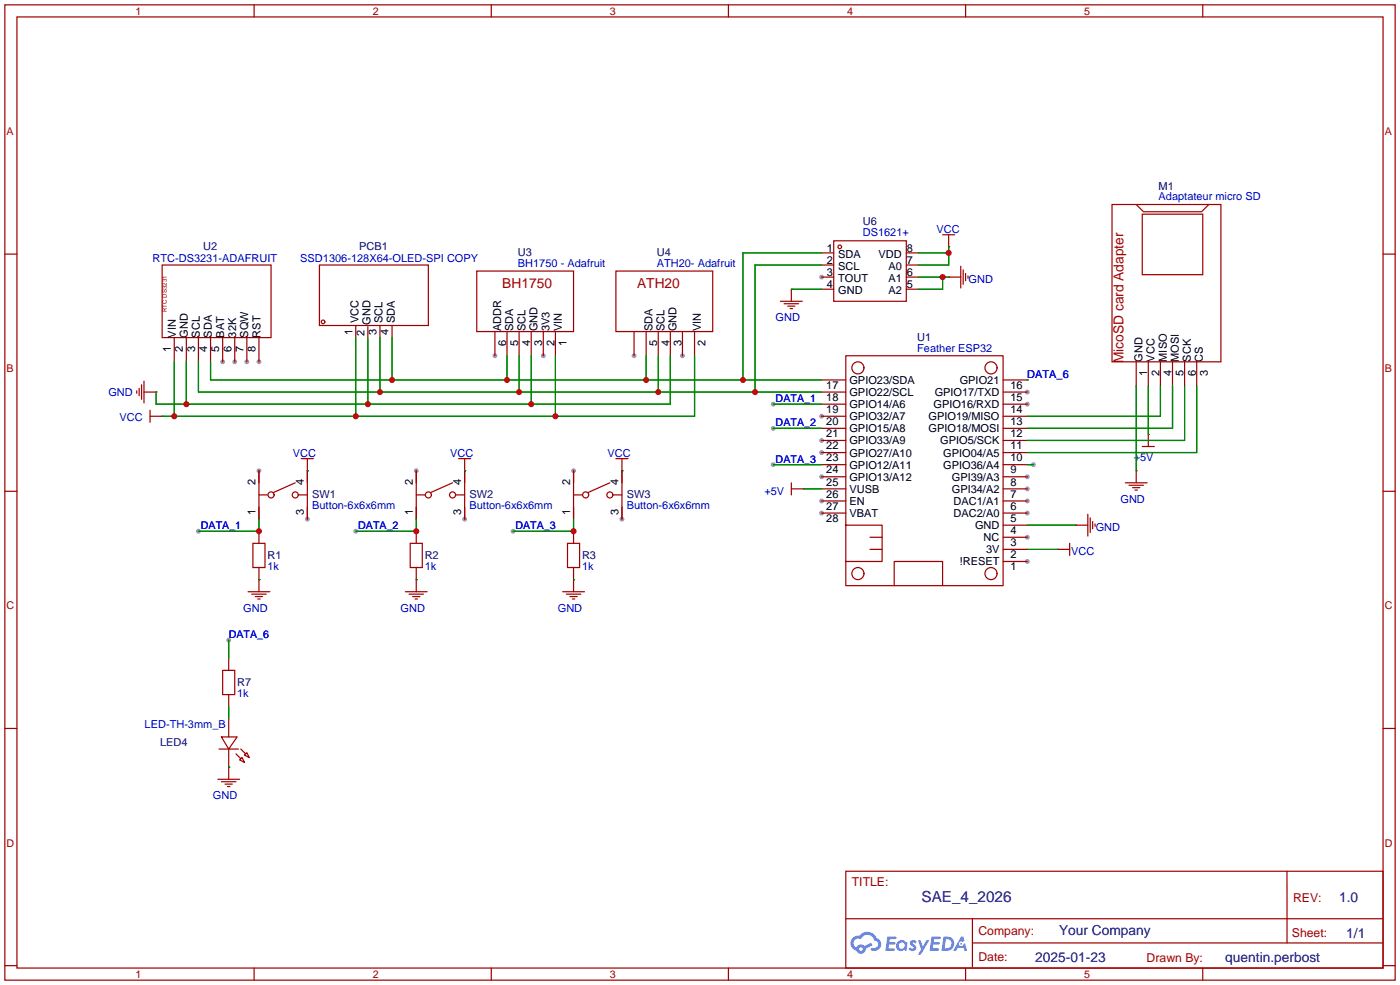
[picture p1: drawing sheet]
<svg xmlns="http://www.w3.org/2000/svg" width="294mm" height="207mm" viewBox="0 0 294 207" stroke-linecap="round" stroke-linejoin="round" font-family="sans-serif">
<g fill="#999">
<circle cx="215.6" cy="117.9" r=".51"/>
<circle cx="215.6" cy="112.8" r=".51"/>
<circle cx="215.6" cy="107.7" r=".51"/>
<circle cx="215.6" cy="105.2" r=".51"/>
<circle cx="215.6" cy="102.6" r=".51"/>
<circle cx="215.6" cy="100.1" r=".51"/>
<circle cx="215.6" cy="84.8" r=".51"/>
<circle cx="215.6" cy="82.3" r=".51"/>
<circle cx="172.5" cy="87.4" r=".51"/>
<circle cx="172.5" cy="92.5" r=".51"/>
<circle cx="172.5" cy="95" r=".51"/>
<circle cx="172.5" cy="100.1" r=".51"/>
<circle cx="172.5" cy="105.2" r=".51"/>
<circle cx="172.5" cy="107.7" r=".51"/>
<circle cx="46.7" cy="75.9" r=".51"/>
<circle cx="49.3" cy="75.9" r=".51"/>
<circle cx="51.8" cy="75.9" r=".51"/>
<circle cx="54.4" cy="75.9" r=".51"/>
<circle cx="114" cy="74.7" r=".51"/>
<circle cx="103.9" cy="74.7" r=".51"/>
<circle cx="143.3" cy="74.7" r=".51"/>
<circle cx="133.1" cy="74.7" r=".51"/>
<circle cx="64.5" cy="109" r=".51"/>
<circle cx="54.4" cy="98.8" r=".51"/>
<circle cx="97.5" cy="109" r=".51"/>
<circle cx="87.4" cy="98.8" r=".51"/>
<circle cx="130.6" cy="109" r=".51"/>
<circle cx="120.4" cy="98.8" r=".51"/>
<circle cx="172.5" cy="58.2" r=".51"/>
<circle cx="41.7" cy="111.5" r=".51"/>
<circle cx="74.7" cy="111.5" r=".51"/>
<circle cx="107.7" cy="111.5" r=".51"/>
<circle cx="162.3" cy="84.8" r=".51"/>
<circle cx="162.3" cy="89.9" r=".51"/>
<circle cx="162.3" cy="97.5" r=".51"/>
<circle cx="216.9" cy="97.5" r=".51"/>
<circle cx="48" cy="134.4" r=".51"/>
</g>
<g fill="none" stroke="#a10000" stroke-width=".25">
<path d="M1 1h291.9v204.7h-291.9zM3.6 3.6h286.7v199.6h-286.7zM53.3 1v2.6M103.1 1v2.6M152.9 1v2.6M202.7 1v2.6M252.5 1v2.6M1 53.3h2.6M290.3 53.3h2.6M1 103.1h2.6M290.3 103.1h2.6M1 152.9h2.6"/>
<path d="M290.3 152.9h2.6M177.5 182.9h112.8v20.3h-112.8zM177.6 192.8h112.6M204.1 197.9h86.1M204.1 192.8v10.2M270.2 182.9v15M1 202.7h2.6M53.3 203.2v2.5M103.1 203.2v2.5M152.9 203.2v2.5M202.7 203.2v2.5M252.5 203.2v2.5"/>
<path d="M290.3 202.7h2.6"/>
</g>
<g fill="#5487ff">
<path d="M191.2 197.5l.5-.2 .4 .1 .3 .3-.2 .4a.33 .33 0 0 0-.3-.3 .33 .33 0 0 0-.4 .1l.1 .1a.86 .86 0 0 1 .7 .7 .86 .86 0 0 1-.3 .8l-.7 .1-.6-.4 .4-.4 .5 .3 .2-.1v-.2a.88 .88 0 0 1-.6-1.3z"/>
<path d="M192.7 197.4h.6l.4 1.3 .8-1.3h.6l-1.8 3h-.6l.6-1.1z"/>
<path d="M186.3 196.6h1.6l.3 .1-.1 .4h-1.3l-.1 .6h1.1l.2 .3-.3 .3h-1.1l-.1 .8h1.2l.1 .2-.1 .2-1.8 .1z"/>
<path d="M195.6 196.6h1.6l.2 .1v.4h-1.3l-.1 .6h1.1l.2 .3-.3 .3h-1.1l-.1 .8h1.2l.1 .2-.1 .2-1.9 .1z"/>
<path d="M201.7 196.6h.5l.3 .9-.5 .2a.5 .5 0 0 0-.7 .2 .5 .5 0 0 0 .3 .7 .5 .5 0 0 0 .6-.4l.4-.2 .4 1.6h-.6l-.1-.7h-1.2l-.4 .7h-.6z"/>
<path d="M198 196.6l-.4 3h1a1.51 1.51 0 0 0 1.7-1.5 1.51 1.51 0 0 0-1.8-1.5zM198.6 197.1a1.02 1.02 0 0 1 1.1 1.2 1.02 1.02 0 0 1-1.4 .8z"/>
<path d="M188.5 197.6a1.11 1.11 0 0 0-.3 1.6 1.11 1.11 0 0 0 1.6 .2l.5 .2 .2-1.7-.4-.2a1.02 1.02 0 0 0-1.6-.1zM188.6 198.5a.67 .67 0 0 1 1.3 0 .67 .67 0 0 1-1.3 0z"/>
<path d="M179 196.9a1.58 1.58 0 0 0 .8 2.6 1.01 1.01 0 0 0 1.1 .7 1.01 1.01 0 0 0 .8-1.1l1.4-.7-.3-.5-1.3 .7a1.03 1.03 0 0 0-1.7 .3 1 1 0 0 1-.5-1.4 1 1 0 0 1 1.4-.3 1.49 1.49 0 0 1 1.5-1 1.49 1.49 0 0 1 1.4 1.2 .82 .82 0 0 1 .7 1.1 .82 .82 0 0 1-1.2 .5l-.3 .1v.3a1.4 1.4 0 0 0 2-.6 1.4 1.4 0 0 0-.8-1.9 2.19 2.19 0 0 0-3.7-.5l-.8 .1zM180.3 199.2a.4 .4 0 0 1 .8 0 .4 .4 0 0 1-.8 0z"/>
<circle cx="201.8" cy="198.1" r=".19"/>
</g>
<g fill="none" stroke="#a10000" stroke-width=".25">
<path d="M34 55.6h22.9v15.3h-22.9zM67.1 55.6h22.8v12.7h-22.8zM100.1 56.9h20.3v12.7h-20.3zM129.3 56.9h20.3v12.7h-20.3zM172.5 58.2h2.5M172.5 53.1h2.5M172.5 55.6h2.5M175 50.5h15.2v12.7h-15.2zM190.2 58.2h2.6M190.2 53.1h2.6M190.2 55.6h2.6M197.9 49.3h2.5"/>
<path d="M199.1 51.8h.1M199.1 58.2h.1M199.1 49.3v2.5M199.1 58.2h2.6M201.7 55.9v4.6M202.2 56.6v3.1M202.7 57.4v1.5M203.2 57.9v.5M233.4 42.9h22.9v33h-22.9zM238.5 42.9l1.5 1.6h12.2l1.5-1.6M239.8 45h12.7v12.7h-12.7zM36.6 70.9v5"/>
<path d="M39.1 70.9v5M41.7 70.9v5M44.2 70.9v5M46.7 70.9v5M49.3 70.9v5M51.8 70.9v5M54.4 70.9v5M74.7 68.3v2.6M77.2 68.6v2.5M79.8 68.3v2.6M82.3 68.3v2.6M103.9 69.6v5.1"/>
<path d="M106.4 69.6v5.1M109 69.6v5.1M111.5 69.6v5.1M114 69.6v5.1M116.6 69.6v5.1M133.1 69.6v5.1M135.6 69.6v5.1M138.2 69.6v5.1M140.7 69.6v5.1M143.3 69.6v5.1M145.8 69.6v5.1M163.8 63.2h4.6"/>
<path d="M164.6 63.8h3M165.4 64.3h1.5M165.9 64.8h.5M166.1 60.7h.1M166.1 60.7v2.5M172.5 79.8h5M172.5 60.7h2.5M190.2 60.7h2.6M210.6 79.8h5M238.5 75.9v5.1M241 75.9v5.1M243.6 75.9v5.1"/>
<path d="M246.1 75.9v5.1M248.7 75.9v5.1M251.2 75.9v5.1M28.7 82v.6M29.2 81.5v1.6M29.7 80.8v3M30.2 82.3h2.6M30.2 80v4.6M31.5 87.4h2.5M31.5 86.1v2.5M32.8 82.3h.1M34 87.4h.1"/>
<path d="M54.4 98.8v10.2M63.2 96.3h2.6M64.5 98.8h.1M64.5 96.3v12.7M87.4 98.8v10.2M96.3 96.3h2.5M97.5 98.8h.1M97.5 96.3v12.7M120.4 98.8v10.2M129.3 96.3h2.5M130.6 98.8h.1M130.6 96.3v12.7"/>
<path d="M172.5 97.5h5M172.5 95h5M172.5 92.5h5M172.5 89.9h5M172.5 87.4h5M172.5 84.8h5M172.5 82.3h5M210.6 97.5h5M210.6 95h5M210.6 92.5h5M210.6 89.9h5M210.6 87.4h5"/>
<path d="M210.6 84.8h5M210.6 82.3h5M238.5 98.8h.1M238.5 98.8v2.5M239.8 93.7h2.5M241 91.2h.1M241 91.2v2.5M53.1 114h2.5v5.1h-2.5zM54.4 111.5v2.5M54.4 119.1v5.1M54.4 103.9h1.7M62 101.3l-4.6 2.1"/>
<path d="M62.7 103.9h1.8M86.1 114h2.5v5.1h-2.5zM87.4 103.9h1.8M87.4 111.5v2.5M87.4 119.1v5.1M95 101.3l-4.6 2.1M95.8 103.9h1.7M119.1 114h2.6v5.1h-2.6zM120.4 103.9h1.8M120.4 111.5v2.5M120.4 119.1v5.1M128 101.3l-4.6 2.1"/>
<path d="M128.8 103.9h1.8M166.1 102.6h2.6M166.1 101.3v2.6M168.7 102.6h.1M172.5 107.7h5M172.5 105.2h5M172.5 102.6h5M172.5 100.1h5M177.5 110.2h7.7v7.7h-7.7v5h33.1v-48.2h-33.1v43.2M182.6 115.3h2.6M182.6 112.8h2.6M210.6 115.3h5"/>
<path d="M210.6 112.8h5M210.6 117.9h5M210.6 110.2h5M210.6 107.7h5M210.6 105.2h5M210.6 102.6h5M210.6 100.1h5M222 115.3h.1M222 115.3h2.5M224.5 114v2.6M225.8 110.2h.1M225.8 110.2h2.5"/>
<path d="M228.3 108v4.5M228.9 108.7v3.1M229.4 109.5v1.5M229.9 110v.5M236.2 101.3h4.6M237 101.9h3M237.7 102.4h1.6M238.3 102.9h.5M48 138.2v2.5M52.1 124.2h4.5M52.8 124.7h3.1M53.6 125.2h1.5"/>
<path d="M54.1 125.7h.5M54.4 121.7h.1M85.1 124.2h4.6M85.9 124.7h3M86.6 125.2h1.5M87.1 125.7h.5M87.4 121.7h.1M118.1 124.2h4.6M118.9 124.7h3M119.6 125.2h1.6M120.1 125.7h.5M120.4 121.7h.1"/>
<path d="M187.7 122.9v-5h10.2v5M46 157.2h4M46.5 154.7h3.3l-1.8 2.5zM46.7 140.7h2.6v5.1h-2.6zM48 145.8v2.5M48 150.9v3.8M48 157.2v6.4M49.5 158.2l1 1.1M50.3 159.5l.5-.5 .5 1zM50.5 157.2l1.1 1M51.3 158.5l.5-.5 .5 1zM45.7 163.6h4.6"/>
<path d="M46.5 164.1h3M47.2 164.6h1.6M47.8 165.1h.5M48 161h.1"/>
<circle cx="176.3" cy="51.8" r=".38"/>
<circle cx="67.8" cy="67.6" r=".38"/>
<circle cx="180.1" cy="77.2" r="1.27"/>
<circle cx="208" cy="77.2" r="1.27"/>
<circle cx="56.9" cy="103.9" r=".63"/>
<circle cx="62" cy="103.9" r=".63"/>
<circle cx="89.9" cy="103.9" r=".63"/>
<circle cx="95" cy="103.9" r=".63"/>
<circle cx="122.9" cy="103.9" r=".63"/>
<circle cx="128" cy="103.9" r=".63"/>
<circle cx="180.1" cy="120.4" r="1.27"/>
<circle cx="208" cy="120.4" r="1.27"/>
</g>
<g fill="none" stroke="#008700" stroke-width=".25">
<path d="M172.5 55.6h-14v26.7M172.5 53.1h-16.5v26.7M192.8 53.1h6.3M192.8 58.2h6.3M197.9 58.2v2.5h-5.1M199.1 51.8v3.8h-6.3M36.6 75.9v11.5M39.1 75.9v8.9M41.7 75.9v6.4h130.8M44.2 75.9v3.9h128.3M74.7 70.9v16.5M77.2 71.1v13.7"/>
<path d="M79.8 70.9v11.4M82.3 70.9v8.9M106.4 74.7v5.1M109 74.7v7.6M111.5 74.7v10.1M116.6 74.7v12.7M135.6 74.7v5.1M138.2 74.7v7.6M140.7 74.7v10.1h-107.9v-2.5M145.8 74.7v12.7h-111.8M166.1 60.7h6.4M215.6 79.8h.1"/>
<path d="M64.5 98.8h.1M97.5 98.8h.1M130.6 98.8h.1M162.3 84.8h10.2M162.3 89.9h10.2M162.3 97.5h10.2M215.6 97.5h1.3M238.5 81v17.8M241 81v10.2M243.6 81v6.4h-28M246.1 81v8.9h-30.5M248.7 81v11.5h-33.1"/>
<path d="M251.2 81v14h-35.6M54.4 109v2.5h-12.7M87.4 109v2.5h-12.7M120.4 109v2.5h-12.7M168.7 102.6h3.8M215.6 110.2h10.2M215.6 115.3h6.4M48 134.4v3.8M54.4 121.7h.1M87.4 121.7h.1M120.4 121.7h.1M48 148.3v2.6"/>
<path d="M48 161h.1"/>
</g>
<g fill="#c00">
<circle cx="138.2" cy="82.3" r=".63"/>
<circle cx="158.5" cy="82.3" r=".63"/>
<circle cx="109" cy="82.3" r=".63"/>
<circle cx="79.8" cy="82.3" r=".63"/>
<circle cx="135.6" cy="79.8" r=".63"/>
<circle cx="156" cy="79.8" r=".63"/>
<circle cx="106.4" cy="79.8" r=".63"/>
<circle cx="82.3" cy="79.8" r=".63"/>
<circle cx="111.5" cy="84.8" r=".63"/>
<circle cx="77.2" cy="84.8" r=".63"/>
<circle cx="39.1" cy="84.8" r=".63"/>
<circle cx="36.6" cy="87.4" r=".63"/>
<circle cx="74.7" cy="87.4" r=".63"/>
<circle cx="116.6" cy="87.4" r=".63"/>
<circle cx="54.4" cy="111.5" r=".63"/>
<circle cx="87.4" cy="111.5" r=".63"/>
<circle cx="120.4" cy="111.5" r=".63"/>
<circle cx="199.1" cy="53.1" r=".63"/>
<circle cx="197.9" cy="58.2" r=".63"/>
</g>
<text font-size="3.2" fill="#000080" x="193.5" y="189.2">SAE_4_2026</text>
<g font-size="2.9" fill="#a00000">
<text x="105.4" y="60.5">BH1750</text>
<text x="133.7" y="60.5">ATH20</text>
<text x="235.8" y="76.2" transform="rotate(-90 235.8 76.2)">MicoSD card Adapter</text>
</g>
<g font-size="2.9" fill="#000080">
<text x="281.1" y="189.4">1.0</text>
<text x="222.3" y="196.3">Your Company</text>
<text x="282.6" y="196.8">1/1</text>
<text x="217.3" y="201.9">2025-01-23</text>
<text x="257.2" y="201.9">quentin.perbost</text>
</g>
<g font-size="2.6" fill="#a00000">
<text x="178.8" y="186.1">TITLE:</text>
<text x="271.4" y="189.4">REV:</text>
<text x="205.4" y="196.3">Company:</text>
<text x="271.2" y="196.7">Sheet:</text>
<text x="205.4" y="201.8">Date:</text>
<text x="240.7" y="201.9">Drawn By:</text>
</g>
<g font-size="2.3" fill="#000080">
<text x="243.2" y="39.8">M1</text>
<text x="181.1" y="47.3">U6</text>
<text x="42.7" y="52.5">U2</text>
<text x="75.4" y="52.4">PCB1</text>
<text x="108.7" y="53.7">U3</text>
<text x="137.9" y="53.7">U4</text>
<text x="192.5" y="71.5">U1</text>
<text x="65.5" y="104.6">SW1</text>
<text x="98.6" y="104.6">SW2</text>
<text x="131.6" y="104.6">SW3</text>
<text x="56.1" y="117.3">R1</text>
<text x="89.2" y="117.3">R2</text>
<text x="122.2" y="117.3">R3</text>
<text x="49.8" y="144">R7</text>
<text x="33.6" y="156.7">LED4</text>
</g>
<g font-size="2.3" fill="#00f">
<text x="243.2" y="42">Adaptateur micro SD</text>
<text x="181.1" y="49.6">DS1621+</text>
<text x="196.6" y="48.9">VCC</text>
<text x="32" y="55">RTC-DS3231-ADAFRUIT</text>
<text x="63" y="55">SSD1306-128X64-OLED-SPI COPY</text>
<text x="108.7" y="56">BH1750 - Adafruit</text>
<text x="137.9" y="56">ATH20- Adafruit</text>
<text x="203.3" y="59.4">GND</text>
<text x="162.8" y="67.5">GND</text>
<text x="192.5" y="73.8">Feather ESP32</text>
<text x="22.8" y="83">GND</text>
<text x="215.6" y="79.3">DATA_6</text>
<text x="25.1" y="88.4">VCC</text>
<text x="61.5" y="95.9">VCC</text>
<text x="94.5" y="95.9">VCC</text>
<text x="127.5" y="95.9">VCC</text>
<text x="238" y="96.7">+5V</text>
<text x="65.5" y="106.9">Button-6x6x6mm</text>
<text x="98.6" y="106.9">Button-6x6x6mm</text>
<text x="131.6" y="106.9">Button-6x6x6mm</text>
<text x="160.5" y="103.8">+5V</text>
<text x="235.2" y="105.6">GND</text>
<text x="230" y="111.4">GND</text>
<text x="56.1" y="119.6">1k</text>
<text x="89.2" y="119.6">1k</text>
<text x="122.2" y="119.6">1k</text>
<text x="224.8" y="116.5">VCC</text>
<text x="51.1" y="128.4">GND</text>
<text x="84.1" y="128.4">GND</text>
<text x="117.1" y="128.4">GND</text>
<text x="49.8" y="146.3">1k</text>
<text x="30.4" y="152.9">LED-TH-3mm_B</text>
<text x="44.7" y="167.8">GND</text>
</g>
<g font-size="2.3">
<text x="173.6" y="52.9">1</text>
<text x="190.4" y="52.9">8</text>
<text x="173.6" y="55.4">2</text>
<text x="173.6" y="57.9">3</text>
<text x="175.9" y="54.1">SDA</text>
<text x="175.9" y="56.7">SCL</text>
<text x="175.9" y="59.2">TOUT</text>
<text x="184.4" y="54.1">VDD</text>
<text x="186.5" y="59.2">A1</text>
<text x="186.5" y="56.7">A0</text>
<text x="190.4" y="57.9">6</text>
<text x="190.4" y="55.4">7</text>
<text x="173.6" y="60.5">4</text>
<text x="175.9" y="61.7">GND</text>
<text x="186.5" y="61.7">A2</text>
<text x="190.4" y="60.5">5</text>
<text x="36.9" y="70.8" transform="rotate(-90 36.9 70.8)">VIN</text>
<text x="39.4" y="70.8" transform="rotate(-90 39.4 70.8)">GND</text>
<text x="42" y="70.8" transform="rotate(-90 42 70.8)">SCL</text>
<text x="44.5" y="70.8" transform="rotate(-90 44.5 70.8)">SDA</text>
<text x="47" y="70.8" transform="rotate(-90 47 70.8)">BAT</text>
<text x="49.6" y="70.8" transform="rotate(-90 49.6 70.8)">32K</text>
<text x="52.1" y="70.8" transform="rotate(-90 52.1 70.8)">SQW</text>
<text x="54.7" y="70.8" transform="rotate(-90 54.7 70.8)">RST</text>
<text x="74" y="70.2" transform="rotate(-90 74 70.2)">1</text>
<text x="75.2" y="67.9" transform="rotate(-90 75.2 67.9)">VCC</text>
<text x="76.5" y="70.5" transform="rotate(-90 76.5 70.5)">2</text>
<text x="77.8" y="68.1" transform="rotate(-90 77.8 68.1)">GND</text>
<text x="79" y="70.2" transform="rotate(-90 79 70.2)">3</text>
<text x="80.3" y="67.9" transform="rotate(-90 80.3 67.9)">SCL</text>
<text x="81.6" y="70.2" transform="rotate(-90 81.6 70.2)">4</text>
<text x="82.8" y="67.9" transform="rotate(-90 82.8 67.9)">SDA</text>
<text x="105.2" y="69.6" transform="rotate(-90 105.2 69.6)">ADDR</text>
<text x="107.7" y="69.6" transform="rotate(-90 107.7 69.6)">SDA</text>
<text x="110.3" y="69.6" transform="rotate(-90 110.3 69.6)">SCL</text>
<text x="112.8" y="69.6" transform="rotate(-90 112.8 69.6)">GND</text>
<text x="115.4" y="69.6" transform="rotate(-90 115.4 69.6)">3V3</text>
<text x="117.9" y="69.6" transform="rotate(-90 117.9 69.6)">VIN</text>
<text x="137" y="69.6" transform="rotate(-90 137 69.6)">SDA</text>
<text x="139.5" y="69.6" transform="rotate(-90 139.5 69.6)">SCL</text>
<text x="142" y="69.6" transform="rotate(-90 142 69.6)">GND</text>
<text x="147.1" y="69.6" transform="rotate(-90 147.1 69.6)">VIN</text>
<text x="35.9" y="73.9" transform="rotate(-90 35.9 73.9)">1</text>
<text x="38.4" y="73.9" transform="rotate(-90 38.4 73.9)">2</text>
<text x="40.9" y="73.9" transform="rotate(-90 40.9 73.9)">3</text>
<text x="43.5" y="73.9" transform="rotate(-90 43.5 73.9)">4</text>
<text x="46" y="73.9" transform="rotate(-90 46 73.9)">5</text>
<text x="48.6" y="73.9" transform="rotate(-90 48.6 73.9)">6</text>
<text x="51.1" y="73.9" transform="rotate(-90 51.1 73.9)">7</text>
<text x="53.6" y="73.9" transform="rotate(-90 53.6 73.9)">8</text>
<text x="106.2" y="72.6" transform="rotate(-90 106.2 72.6)">6</text>
<text x="108.8" y="72.6" transform="rotate(-90 108.8 72.6)">5</text>
<text x="111.3" y="72.6" transform="rotate(-90 111.3 72.6)">4</text>
<text x="113.8" y="72.6" transform="rotate(-90 113.8 72.6)">3</text>
<text x="116.4" y="72.6" transform="rotate(-90 116.4 72.6)">2</text>
<text x="118.9" y="72.6" transform="rotate(-90 118.9 72.6)">1</text>
<text x="138" y="72.6" transform="rotate(-90 138 72.6)">5</text>
<text x="140.5" y="72.6" transform="rotate(-90 140.5 72.6)">4</text>
<text x="143" y="72.6" transform="rotate(-90 143 72.6)">3</text>
<text x="148.1" y="72.6" transform="rotate(-90 148.1 72.6)">2</text>
<text x="239.8" y="75.9" transform="rotate(-90 239.8 75.9)">GND</text>
<text x="242.4" y="75.9" transform="rotate(-90 242.4 75.9)">VCC</text>
<text x="244.9" y="75.9" transform="rotate(-90 244.9 75.9)">MISO</text>
<text x="247.4" y="75.9" transform="rotate(-90 247.4 75.9)">MOSI</text>
<text x="250" y="75.9" transform="rotate(-90 250 75.9)">SCK</text>
<text x="252.5" y="75.9" transform="rotate(-90 252.5 75.9)">CS</text>
<text x="173.5" y="81.6">17</text>
<text x="178.3" y="80.6">GPIO23/SDA</text>
<text x="178.3" y="83.1">GPIO22/SCL</text>
<text x="196.2" y="83.1">GPIO17/TXD</text>
<text x="201.5" y="80.6">GPIO21</text>
<text x="212.1" y="81.6">16</text>
<text x="240.8" y="79" transform="rotate(-90 240.8 79)">1</text>
<text x="243.4" y="79" transform="rotate(-90 243.4 79)">2</text>
<text x="245.9" y="79" transform="rotate(-90 245.9 79)">4</text>
<text x="248.5" y="79" transform="rotate(-90 248.5 79)">5</text>
<text x="251" y="79" transform="rotate(-90 251 79)">6</text>
<text x="253.5" y="79" transform="rotate(-90 253.5 79)">3</text>
<text x="173.5" y="84.1">18</text>
<text x="173.5" y="86.7">19</text>
<text x="173.5" y="89.2">20</text>
<text x="178.3" y="85.7">GPIO14/A6</text>
<text x="178.3" y="88.2">GPIO32/A7</text>
<text x="194.9" y="88.2">GPIO19/MISO</text>
<text x="195.9" y="85.7">GPIO16/RXD</text>
<text x="212.1" y="89.2">13</text>
<text x="212.1" y="86.7">14</text>
<text x="212.1" y="84.1">15</text>
<text x="173.5" y="91.8">21</text>
<text x="173.5" y="94.3">22</text>
<text x="178.3" y="90.7">GPIO15/A8</text>
<text x="178.3" y="93.3">GPIO33/A9</text>
<text x="178.3" y="95.8">GPIO27/A10</text>
<text x="194.9" y="90.7">GPIO18/MOSI</text>
<text x="197.4" y="93.3">GPIO5/SCK</text>
<text x="198" y="95.8">GPIO04/A5</text>
<text x="212.1" y="94.3">11</text>
<text x="212.1" y="91.8">12</text>
<text x="53.6" y="101.8" transform="rotate(-90 53.6 101.8)">2</text>
<text x="63.8" y="101.8" transform="rotate(-90 63.8 101.8)">4</text>
<text x="86.7" y="101.8" transform="rotate(-90 86.7 101.8)">2</text>
<text x="96.8" y="101.8" transform="rotate(-90 96.8 101.8)">4</text>
<text x="119.7" y="101.8" transform="rotate(-90 119.7 101.8)">2</text>
<text x="129.8" y="101.8" transform="rotate(-90 129.8 101.8)">4</text>
<text x="173.5" y="96.8">23</text>
<text x="173.5" y="99.4">24</text>
<text x="173.5" y="101.9">25</text>
<text x="178.3" y="98.4">GPIO12/A11</text>
<text x="178.3" y="100.9">GPIO13/A12</text>
<text x="198" y="98.4">GPIO36/A4</text>
<text x="199.8" y="100.9">GPI39/A3</text>
<text x="212.1" y="101.9">8</text>
<text x="212.1" y="99.4">9</text>
<text x="212.1" y="96.8">10</text>
<text x="173.5" y="107">27</text>
<text x="173.5" y="104.5">26</text>
<text x="178.3" y="106">EN</text>
<text x="178.3" y="103.4">VUSB</text>
<text x="199.8" y="103.4">GPI34/A2</text>
<text x="200.2" y="106">DAC1/A1</text>
<text x="212.1" y="107">6</text>
<text x="212.1" y="104.5">7</text>
<text x="53.6" y="108.2" transform="rotate(-90 53.6 108.2)">1</text>
<text x="63.8" y="108.2" transform="rotate(-90 63.8 108.2)">3</text>
<text x="86.7" y="108.2" transform="rotate(-90 86.7 108.2)">1</text>
<text x="96.8" y="108.2" transform="rotate(-90 96.8 108.2)">3</text>
<text x="119.7" y="108.2" transform="rotate(-90 119.7 108.2)">1</text>
<text x="129.8" y="108.2" transform="rotate(-90 129.8 108.2)">3</text>
<text x="173.5" y="109.5">28</text>
<text x="178.3" y="108.5">VBAT</text>
<text x="200.2" y="108.5">DAC2/A0</text>
<text x="204.7" y="111.1">GND</text>
<text x="206.5" y="113.6">NC</text>
<text x="212.1" y="112.1">4</text>
<text x="212.1" y="109.5">5</text>
<text x="201.5" y="118.7">!RESET</text>
<text x="207" y="116.1">3V</text>
<text x="212.1" y="119.7">1</text>
<text x="212.1" y="117.2">2</text>
<text x="212.1" y="114.6">3</text>
</g>
<g font-size="2.2" fill="#a00000">
<text x="28.4" y="3.1">1</text>
<text x="78.2" y="3.1">2</text>
<text x="128" y="3.1">3</text>
<text x="177.8" y="3.1">4</text>
<text x="227.6" y="3.1">5</text>
<text x="1.4" y="28.3">A</text>
<text x="290.7" y="28.3">A</text>
<text x="1.4" y="78.1">B</text>
<text x="290.7" y="78.1">B</text>
<text x="1.4" y="127.9">C</text>
<text x="290.7" y="127.9">C</text>
<text x="1.4" y="177.7">D</text>
<text x="290.7" y="177.7">D</text>
<text x="28.4" y="205.3">1</text>
<text x="78.2" y="205.3">2</text>
<text x="128" y="205.3">3</text>
<text x="177.8" y="205.3">4</text>
<text x="227.6" y="205.3">5</text>
</g>
<g font-size="2.2" fill="#00f">
<text x="162.8" y="84.4">DATA_1</text>
<text x="162.8" y="89.5">DATA_2</text>
<text x="162.8" y="97.1">DATA_3</text>
<text x="42.2" y="111.1">DATA_1</text>
<text x="75.2" y="111.1">DATA_2</text>
<text x="108.2" y="111.1">DATA_3</text>
<text x="48" y="133.9">DATA_6</text>
</g>
<text font-size="1.3" fill="#a00000" x="35" y="65.5" transform="rotate(-90 35 65.5)">RTC DS3231</text>
</svg>
